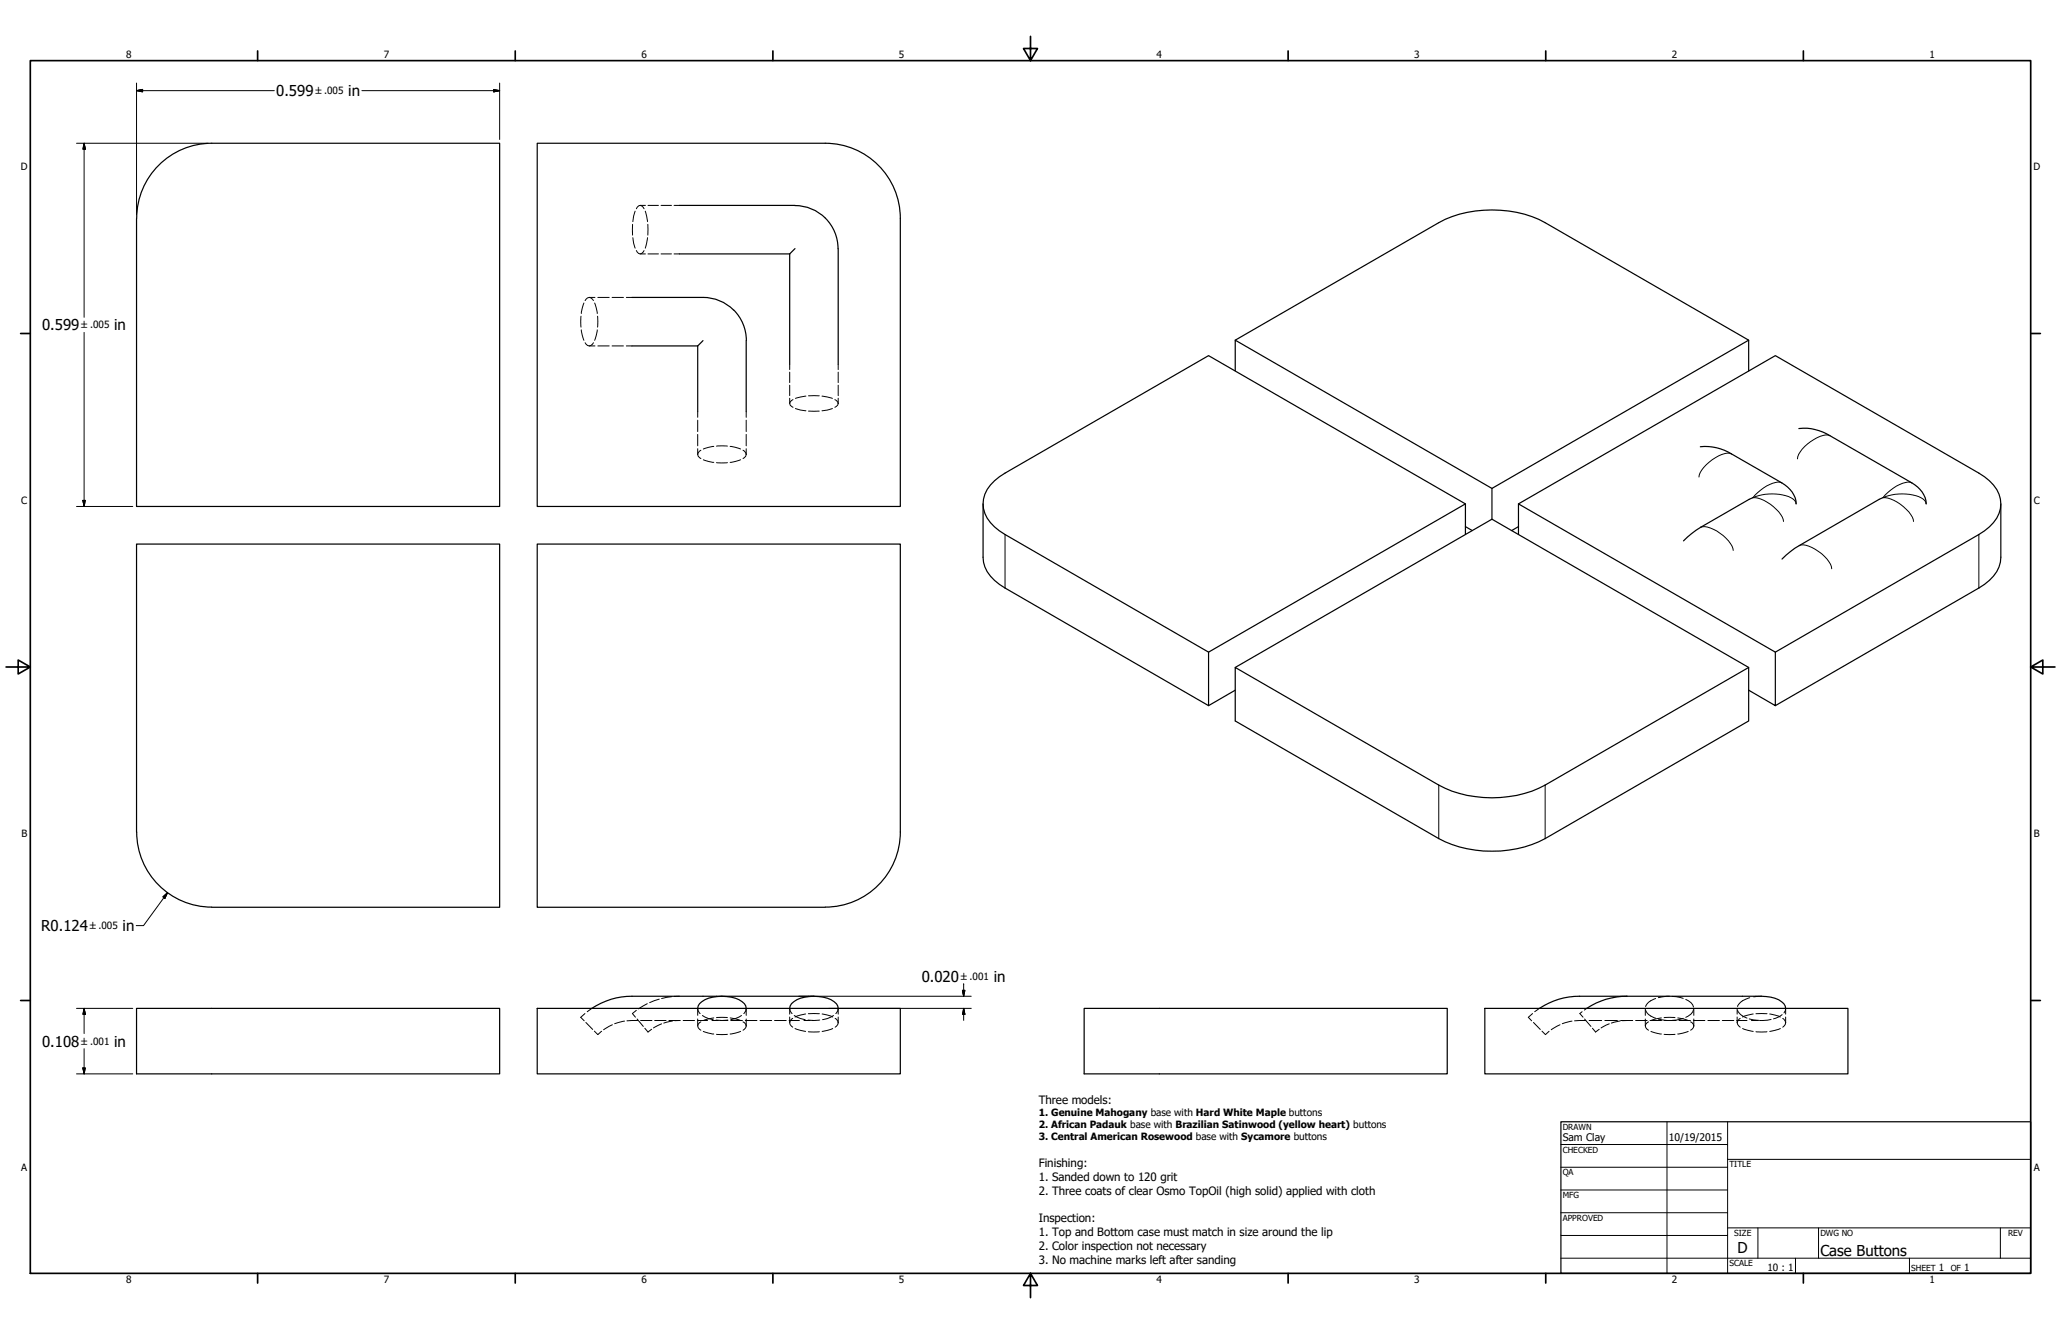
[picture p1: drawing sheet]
<svg xmlns="http://www.w3.org/2000/svg" width="864mm" height="559mm" viewBox="0 0 864 559" stroke-linecap="round" stroke-linejoin="round" font-family="sans-serif">
<!-- layer: Hidden (ANSI) -->
<g fill="none" stroke="#000" stroke-width=".42">
<path d="M265 94v4.5M265.2 99.6l.9 4.3M266.1 88.5l-.9 4.3M268.2 86l.7 .2 1 1.2M268.2 86l-.6 .2-1 1.2M268.2 86h2.2M270.4 88.5l.9 4.3M271.3 99.6l-.9 4.3M271.5 94v4.5M271.5 86h4.4M277 86h4.4M282.4 86h2.3"/>
<path d="M266.6 105a1.64 1.64 0 0 0 1.7 1.4 1.64 1.64 0 0 0 1.6-1.4M268.2 106.4h2.2M271.5 106.4h4.4M277 106.4h4.4M282.4 106.4h2.3M243.5 132.5v4.5M243.6 138.2l1.1 4.4M244.7 126.9l-1.1 4.4M246.9 124.6l.7 .2 1.1 1.1M246.9 124.6l-.7 .2-1 1.1M246.9 124.6h2.4M249.2 126.9l1.1 4.4"/>
<path d="M250.3 138.2l-1.1 4.4M250.4 132.5v4.5M250.5 124.6h4.8M256.5 124.6h4.7M262.4 124.6h2.4M245.2 143.6a1.81 1.81 0 0 0 1.7 1.3 1.81 1.81 0 0 0 1.8-1.3M246.9 144.9h2.4M250.5 144.9h4.8M256.5 144.9h4.7M262.4 144.9h2.4M330.9 152.6v2.2M330.9 155.9v4.4"/>
<path d="M351.2 152.6v2.2M351.2 155.9v4.4M292.4 172.5v2.3M292.4 176v4.8M312.7 172.5v2.3M312.7 176v4.8M330.9 161.4v4.3M330.9 166.8v2.2M332.3 167.4a1.64 1.64 0 0 0-1.4 1.6 1.64 1.64 0 0 0 1.4 1.6M333.3 171.1l4.4 1M337.7 165.9l-4.4 1M338.8 165.8h4.5"/>
<path d="M338.8 172.2h4.5M344.4 165.9l4.4 1M348.8 171.1l-4.4 1M349.8 167.4l1.2 1 .2 .6M351.2 169l-.2 .7-1.2 .9M351.2 161.4v4.3M351.2 166.8v2.2M292.4 182v4.8M292.4 188v2.4M293.7 188.6a1.81 1.81 0 0 0-1.3 1.7 1.81 1.81 0 0 0 1.3 1.8M294.7 192.6l4.4 1.1M299.1 187l-4.4 1.1"/>
<path d="M300.2 186.9h4.6M300.2 193.8h4.6M305.9 187l4.4 1.1M310.3 192.6l-4.4 1.1M311.3 188.6l1.2 1.1 .2 .7M312.7 190.4l-.2 .7-1.2 1M312.7 182v4.8M312.7 188v2.4M276.2 418.5l-4 1.5M281.4 417.5l-4.2 .8M284.7 417.3l-2.2 .1M693.7 418.3a5.8 5.8 0 0 0-4.2 3.3"/>
<path d="M699.5 417.3l-4.6 .6M700.7 417.4l4.6 .8M706.4 418.7a4.8 4.8 0 0 1 3.2 3.1M733.2 418h-.3a6.3 6.3 0 0 0-4.8 3.6M738.1 417.3l-3.3 .3M245.1 424.6l-1.8 1.5 1.5 1.5M245.5 428.3l2.8 2.9M248 422.4l-1.9 1.4M249 431.9l1.5 1.5 1.6-1.4M256.6 429.3l-3.7 2.1M261.7 427.7l-4.1 1.1M266.6 423.2l-1.6 1.4 1.3 1.5"/>
<path d="M267 426.8l2.6 3.2M267.2 427.5l-4.5 .1M268.4 427.5h4.8M270.2 430.7l1.3 1.6 1.5-1.1M271.2 420.4l-3.7 2.2M274.3 427.5h4.8M277.2 428.9l-3.4 1.7M280.3 427.5h4.8M281.8 427.7l-3.7 .9M284.7 427.5h-1.9M286.3 427.5h4.7M292.2 427.5h4.3"/>
<path d="M292.4 426.8v3M293.4 424.6l-.9-1.2-.1-1v2.9M293.7 428.1a1.81 1.81 0 0 0-1.3 1.7 1.81 1.81 0 0 0 1.3 1.7M294.3 425.4l2.6 1.3 1.9 .4M294.7 432.1l4.4 1M298.3 427.5h2.7M299.1 426.4l-4.4 1.1M300 427.3h5M300.2 433.3h4.6M300.2 426.3h4.6M301.8 427.5h3.2M305.9 426.4l4.4 1.1"/>
<path d="M306.2 427.5h4.9M310.3 432.1l-4.4 1M310.7 425.4l-2.5 1.3-2 .4M311.3 428.1l1.2 1 .2 .7M311.7 424.6l.8-1.2 .2-1v2.9M312.3 427.5h4.9M312.7 429.8l-.2 .7-1.2 1M312.7 426.8v3M318.5 427.5h4.8M324.5 427.5h4.9M330.6 427.5h4.4M330.9 426v2.4"/>
<path d="M331.9 424.6l-.8-1.2-.2-1v2.4M332.2 426.6a1.97 1.97 0 0 0-1.3 1.8 1.97 1.97 0 0 0 1.3 1.9M332.8 425.4l2.6 1.3 2 .4M333.1 430.8l4.5 1.3M336.9 427.5h2.6M337.6 424.8l-4.5 1.2M338.6 427.3h4.9M338.7 432.2h4.6M338.7 424.6h4.6M340.3 427.5h.8M344.5 424.8l4.4 1.2M348.9 430.8l-4.4 1.3"/>
<path d="M349.2 425.4l-2.5 1.3-2 .4M349.9 426.6l1.1 1.1 .2 .7M350.2 424.6l.8-1.2 .2-1v2.4M351.2 428.4l-.2 .8-1.1 1.1M351.2 426v2.4M642.2 424.6l-1.8 1.5 1.4 1.5M642.6 428.3l2.8 2.9M645 422.4l-1.9 1.4M646.1 431.9l1.5 1.5 1.5-1.4M653.7 429.3l-3.7 2.1M658.7 427.7l-4.1 1.1M662.9 423.8l-.9 .8 1.3 1.5"/>
<path d="M664 426.8l2.6 3.2M664.5 427.5l-4.7 .1M664.8 422.4l-.9 .7M665.9 427.5h5.2M667.3 430.7l1.3 1.6 1.5-1.1M672.5 427.5h5.2M674.3 428.9l-3.4 1.7M678.9 427.7l-3.7 .9M679.1 427.5h5M681.7 427.5h-1.9M685.4 427.5h4.8M689.4 422.4v2.9"/>
<path d="M689.4 426.8v3M689.5 423.2l.2 .3a6.1 6.1 0 0 0 4 3M690.8 428.1a1.81 1.81 0 0 0-1.4 1.7 1.81 1.81 0 0 0 1.4 1.7M691.4 427.5h4.8M691.8 432.1l4.4 1M694.9 426.9l4.6 .6M696.2 426.4l-4.4 1.1M697.3 433.3h4.6M697.3 426.3h4.6M697.4 427.5h4.9M703 426.4l4.4 1.1M703.5 427.5h4.8"/>
<path d="M705.3 426.6l-4.6 .8M707.4 432.1l-4.4 1M708.4 428.1l1.1 1 .2 .7M709.5 427.5h4.9M709.6 423a4.8 4.8 0 0 1-3.2 3.1M709.7 429.8l-.2 .7-1.1 1M709.7 422.4v2.9M709.7 426.8v3M715.6 427.5h4.9M721.7 427.5h4.8M727.7 427.5h4.3M727.9 422.4v2.4"/>
<path d="M727.9 426v2.4M728.1 423.2l.1 .3a6.6 6.6 0 0 0 3.8 3M729.2 426.6a1.97 1.97 0 0 0-1.3 1.8 1.97 1.97 0 0 0 1.3 1.9M730.2 430.8l4.4 1.3M733 426.8l4 .6M733.9 427.5h2.6M734.6 424.8l-4.4 1.2M735.8 432.2h4.6M735.8 424.6h4.6M741.6 424.8l4.4 1.2M742.1 427l-4.8 .5M746 430.8l-4.4 1.3"/>
<path d="M746.8 425l-1.3 .9-2.4 .9M747 426.6l1 1.1 .2 .7M747.5 424.3l.7-1.9v2.4M748.2 428.4l-.2 .8-1 1.1M748.2 426v2.4"/>
</g>
<!-- layer: Visible (ANSI) -->
<g fill="none" stroke="#000" stroke-width=".51">
<path d="M57.3 91.5a31.5 31.5 0 0 1 31.4-31.5h120.7v152.2h-152.2v-120.7M284.7 86h48.4M333.1 86.1a18.1 18.1 0 0 1 12.8 5.3M345.9 91.4a18.1 18.1 0 0 1 5.3 12.8M377.3 91.5a31.5 31.5 0 0 0-31.5-31.5h-120.7v152.2h152.2v-120.7M284.7 106.4h46.2M330.9 106.4v46.2M333.1 104.1l-2.2 2.3M351.2 104.1v48.5M264.8 124.6h29.8a18.1 18.1 0 0 1 12.8 5.3M307.4 129.8a18.1 18.1 0 0 1 5.3 12.9v29.8M264.8 144.9h27.6"/>
<path d="M292.4 144.9v27.6M294.6 142.7l-2.2 2.2M517.6 142.5l85.3-49.2a49.2 49.2 0 0 1 44.5 0l85.3 49.2v12.9M517.6 155.4v-12.9l107.6 62.1M732.7 142.5l-107.5 62.1v12.9M829.2 198.2a16.1 16.1 0 0 1 9.2 12.9 14.1 14.1 0 0 1-6.9 11.3l-2.3 1.5M411.9 233.4a14.1 14.1 0 0 0 6.9 11.4l2.3 1.5M614 220.6l2.9 1.6M636.3 220.6l-2.9 1.6M838.4 233.4a14.1 14.1 0 0 1-6.9 11.4l-2.3 1.5M57.2 348.6v-120.7h152.2v152.1h-120.7M57.3 348.5a31.5 31.5 0 0 0 31.4 31.5"/>
<path d="M602.9 351.3a49.8 49.8 0 0 0 44.5 0M345.8 380a31.5 31.5 0 0 0 31.5-31.5v-120.6h-152.2v152.1h120.7M341.1 417.3h-76.3a30 30 0 0 0-16.8 5.1M681.7 417.3a30 30 0 0 0-16.9 5.1M57.2 422.4h152.2v27.4h-152.2zM225.1 422.4h152.2v27.4h-152.2zM292.4 422.4a6.7 6.7 0 0 1 6.2-4.7 15.3 15.3 0 0 1 13.3 2.7l.8 2M330.9 422.4a6.7 6.7 0 0 1 6.3-4.7 15.3 15.3 0 0 1 13.3 2.7l.7 2M454.3 422.4h152.1v27.4h-152.1zM622.2 422.4h152.1v27.4h-152.1zM645 422.4a30 30 0 0 1 16.9-5.1h76.2a12.6 12.6 0 0 1 9.4 3.1l.7 2"/>
</g>
<!-- layer: Visible Narrow (ANSI) -->
<g fill="none" stroke="#000" stroke-width=".42">
<path d="M725.5 190.1a7.8 7.8 0 0 0-6.7 1.6 13.3 13.3 0 0 0-6.9 8.1M766.8 182.5a7.8 7.8 0 0 0-6.7 1.6 12.7 12.7 0 0 0-6.9 8.1M734.5 208.5a16 16 0 0 1 12.7 9.1l.1 .8M734.5 208.5a19.9 19.9 0 0 1 16.8 .5l1.2 1.3 .1 .8M746.6 202.2a8.6 8.6 0 0 0-7.7 2.2l-2.4 2-2 2.1M801.1 202.2a8.6 8.6 0 0 0-7.7 2.2l-2.4 2-2 2.1M807.1 211.1a5 5 0 0 0-4.3-3.5 21.6 21.6 0 0 0-13.8 .9 16 16 0 0 1 12.7 9.1l.1 .8M421.1 223.9v22.4M712.7 220.9a8.5 8.5 0 0 1 6.7 1.5 13.3 13.3 0 0 1 6.8 8.2M753.9 228.5a7.9 7.9 0 0 1 6.8 1.6 12.9 12.9 0 0 1 6.8 8.2M829.2 223.9v22.4M602.9 328.9v22.4"/>
<path d="M647.4 328.9v22.4"/>
</g>
<g fill="none" stroke="#000" stroke-width=".51">
<path d="M753.7 179.5a20.8 20.8 0 0 1 13.1 3l34.3 19.7a10.7 10.7 0 0 1 6 8.9M712.5 187.1a20.8 20.8 0 0 1 13 3l21.1 12.1a10.7 10.7 0 0 1 6 8.9M829.2 198.2l-85.3-49.2-107.6 62.1M411.9 211.1v22.3M614 211.1l-107.6 62.1v22.4l-85.3-49.3M734.5 208.5l-21.8 12.4-3.7 2.5-3.6 3.2M789 208.5l-37 21.2-5.3 4.5M838.4 211.1v22.3M614 223.9v-12.8l-107.6-62.1-85.3 49.2a16.1 16.1 0 0 0-9.2 12.9 14.1 14.1 0 0 0 6.9 11.3l87.6 50.8M636.3 223.9v-12.8l107.6 62.1M829.2 223.9l-85.3 49.3v22.4l-11.2-6.5M829.2 246.3l-85.3 49.3"/>
<path d="M517.6 279.6l107.6-62.1 107.5 62.1v22.4l-85.3 49.3M732.7 279.6l-85.3 49.3a49.2 49.2 0 0 1-44.5 0l-85.3-49.3v22.4l85.3 49.3M517.6 289.1l-11.2 6.5"/>
</g>
<!-- layer: Border (ANSI) -->
<g fill="none" stroke="#000" stroke-width=".7">
<path d="M431.8 15.2v10.2l-2.9-5.1h5.8l-2.9 5.1M12.7 25.4h838.2v508h-838.2zM107.9 21.3v4.1M215.9 21.3v4.1M323.8 21.3v4.1M539.8 21.3v4.1M647.7 21.3v4.1M755.6 21.3v4.1M8.6 139.7h4.1M850.9 139.7h4.1M2.5 279.4h10.2l-5.1-2.9v5.8l5.1-2.9M850.9 279.4l5.1 2.9v-5.8l-5.1 2.9h10.2"/>
<path d="M8.6 419.1h4.1M850.9 419.1h4.1M107.9 533.4v4.1M215.9 533.4v4.1M323.8 533.4v4.1M431.8 533.4l2.9 5.1h-5.8l2.9-5.1v10.2M539.8 533.4v4.1M647.7 533.4v4.1M755.6 533.4v4.1"/>
</g>
<!-- layer: Title (ANSI) -->
<g fill="none" stroke="#000" stroke-width=".42">
<path d="M654 479.4h69.9M698.5 469.9v63.5M723.9 469.9v63.5M654 488.9h69.9M654 498.5h69.9M723.9 485.6h127M654 508h69.9M654 517.5h69.9M723.9 514.3h127M736.6 514.3v12.7M762 514.3v12.7M838.2 514.3v12.7"/>
<path d="M654 527h196.9M752.3 527v6.4M800.1 527v6.4"/>
</g>
<path d="M654 469.9h196.9v63.5h-196.9z" fill="none" stroke="#000" stroke-width=".51"/>
<!-- layer: Dimension (ANSI) -->
<g fill="none" stroke="#000" stroke-width=".42">
<path d="M57.2 38l2.6-.5v1zM57.2 38h57.7M57.2 34.8v55.1M151.6 38h57.8M206.9 37.5l2.5 .5-2.5 .5zM209.4 34.8v23.6M32.1 60h55M35.2 60l.6 2.5h-1.1zM35.2 60v72.9M35.2 139.3v72.9M32.1 212.2h23.5M34.7 209.6h1.1l-.6 2.6z"/>
<path d="M68.3 375.7l1.9-1.7-1.1 2.3zM70.2 374l-10.1 13.7h-3M334.7 417.3h72.3M403.3 414.8h1l-.5 2.5zM403.8 412.1v5.2M32.1 422.4h23.5M35.2 422.4l.6 2.5h-1.1zM35.2 422.4v10.5M35.2 439.3v10.5M347.3 422.4h59.7M403.8 422.4l.5 2.5h-1zM403.8 422.4v5"/>
<path d="M32.1 449.8h23.5M34.7 447.4h1.1l-.6 2.4z"/>
</g>
<g fill="#000" stroke="#000" stroke-width=".42">
<path d="M57.2 38l2.6-.5zM57.2 38l2.6-.5v1zM206.9 38.5l2.5-.5zM206.9 37.5l2.5 .5-2.5 .5zM35.2 60l.6 2.5zM35.2 60l.6 2.5h-1.1zM34.7 209.6l.5 2.6zM34.7 209.6h1.1l-.6 2.6zM70.2 374l-1.1 2.3zM68.3 375.7l1.9-1.7-1.1 2.3zM403.3 414.8l.5 2.5zM403.3 414.8h1l-.5 2.5z"/>
<path d="M35.2 422.4l.6 2.5zM35.2 422.4l.6 2.5h-1.1zM403.8 422.4l.5 2.5zM403.8 422.4l.5 2.5h-1zM34.7 447.4l.5 2.4zM34.7 447.4h1.1l-.6 2.4z"/>
</g>
<g font-size="6.3">
<text x="115.8" y="40.3">0.599</text>
<text x="145.9" y="40.3">in</text>
<text x="17.7" y="138.4">0.599</text>
<text x="47.9" y="138.4">in</text>
<text x="17.3" y="390">R0.124</text>
<text x="51.4" y="390">in</text>
<text x="386.2" y="411.2">0.020</text>
<text x="416.4" y="411.2">in</text>
<text x="17.7" y="438.4">0.108</text>
<text x="47.9" y="438.4">in</text>
<text x="728.1" y="524.9">D</text>
<text x="762.8" y="526.2">Case Buttons</text>
</g>
<g font-size="4.8">
<text x="435.3" y="462.4">Three models:</text>
<text x="435.3" y="489">Finishing:</text>
<text x="435.3" y="494.8">1. Sanded down to 120 grit</text>
<text x="435.3" y="500.6">2. Three coats of clear Osmo TopOil (high solid) applied with cloth</text>
<text x="435.3" y="512.1">Inspection:</text>
<text x="435.3" y="517.8">1. Top and Bottom case must match in size around the lip</text>
<text x="435.3" y="523.6">2. Color inspection not necessary</text>
<text x="435.3" y="529.3">3. No machine marks left after sanding</text>
</g>
<g font-size="4.4">
<text x="654.8" y="477.8">Sam Clay</text>
<text x="699.3" y="478">10/19/2015</text>
</g>
<g font-size="4.2">
<text x="52.8" y="24.4">8</text>
<text x="160.8" y="24.4">7</text>
<text x="268.7" y="24.4">6</text>
<text x="376.7" y="24.4">5</text>
<text x="484.6" y="24.4">4</text>
<text x="592.6" y="24.4">3</text>
<text x="700.5" y="24.4">2</text>
<text x="808.5" y="24.4">1</text>
<text x="8.8" y="71.4">D</text>
<text x="852" y="71.4">D</text>
<text x="8.9" y="211.1">C</text>
<text x="852.2" y="211.1">C</text>
<text x="9" y="350.8">B</text>
<text x="852.2" y="350.8">B</text>
<text x="435.3" y="467.6">1. Genuine Mahogany base with Hard White Maple buttons</text>
<text x="435.3" y="472.6">2. African Padauk base with Brazilian Satinwood (yellow heart) buttons</text>
<text x="435.3" y="477.6">3. Central American Rosewood base with Sycamore buttons</text>
<text x="8.9" y="490.5">A</text>
<text x="852.2" y="490.5">A</text>
<text x="740.6" y="532.6">10 : 1</text>
<text x="812.4" y="532.6">1</text>
<text x="823" y="532.6">1</text>
<text x="52.8" y="537.5">8</text>
<text x="160.8" y="537.5">7</text>
<text x="268.7" y="537.5">6</text>
<text x="376.7" y="537.5">5</text>
<text x="484.6" y="537.5">4</text>
<text x="592.6" y="537.5">3</text>
<text x="700.5" y="537.5">2</text>
<text x="808.5" y="537.5">1</text>
</g>
<g font-size="4">
<text x="132.1" y="39.5">±.005</text>
<text x="34" y="137.6">±.005</text>
<text x="37.6" y="389.3">±.005</text>
<text x="402.6" y="410.3">±.001</text>
<text x="34" y="437.6">±.001</text>
</g>
<g font-size="3.5">
<text x="654.8" y="473.2">DRAWN</text>
<text x="654.8" y="482.8">CHECKED</text>
<text x="724.7" y="488.9">TITLE</text>
<text x="654.8" y="492.3">QA</text>
<text x="654.8" y="501.8">MFG</text>
<text x="654.8" y="511.4">APPROVED</text>
<text x="726.7" y="517.7">SIZE</text>
<text x="762.8" y="517.7">DWG NO</text>
<text x="841.4" y="517.7">REV</text>
<text x="724.7" y="530.4">SCALE</text>
<text x="800.9" y="532.6">SHEET</text>
<text x="817.4" y="532.6">OF</text>
</g>
</svg>
